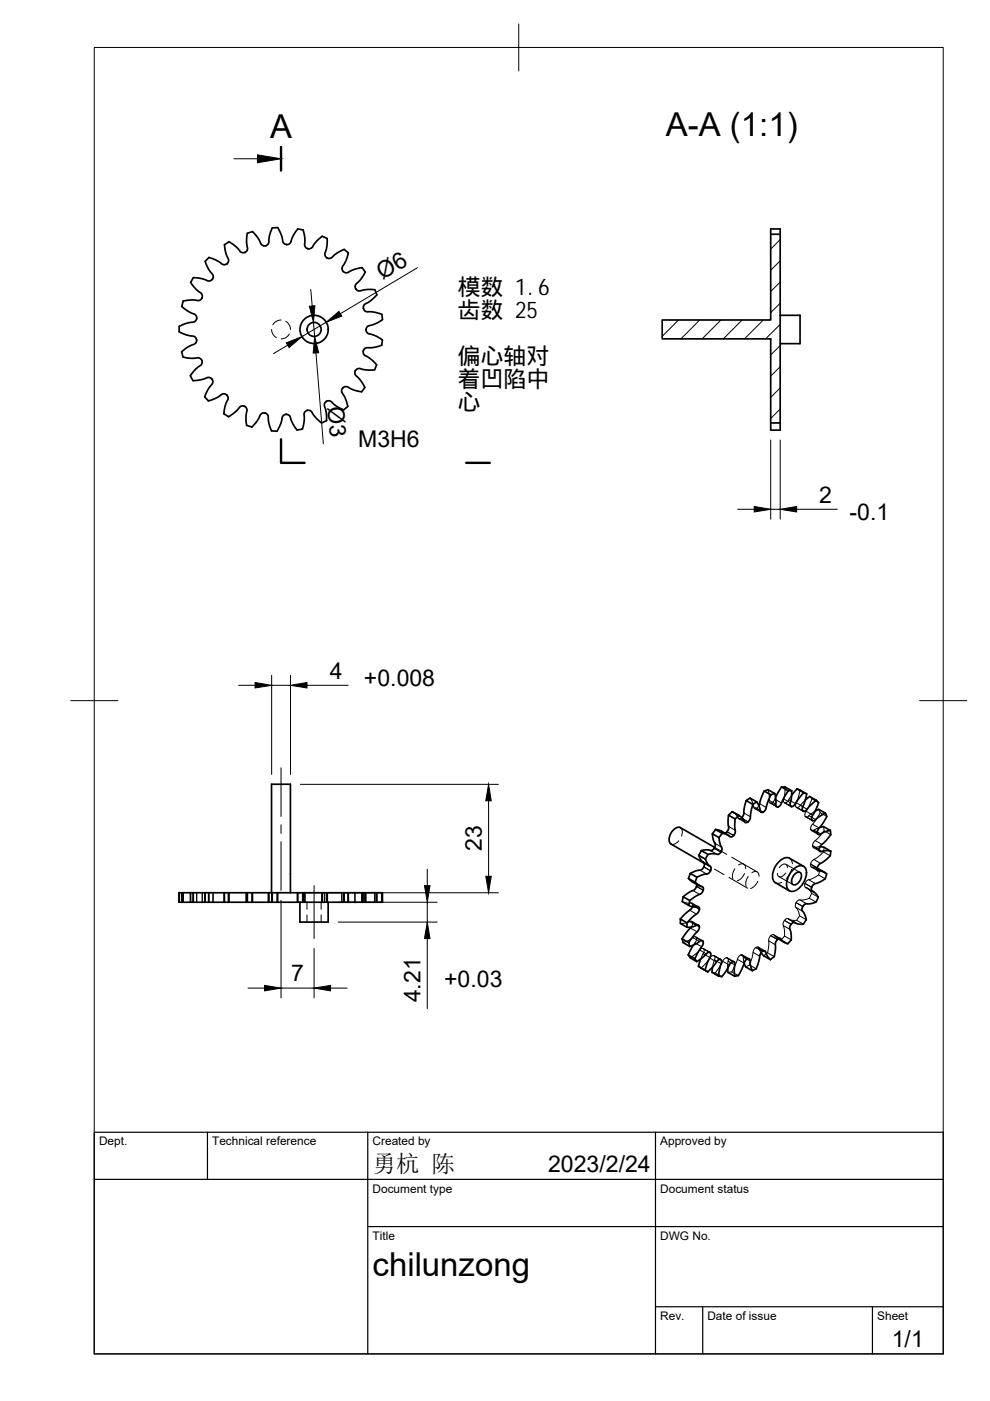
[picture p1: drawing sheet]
<svg xmlns="http://www.w3.org/2000/svg" width="210mm" height="297mm" viewBox="0 0 210 297" stroke-linecap="round" stroke-linejoin="round" font-family="sans-serif">
<!-- layer: Visible -->
<g fill="none" stroke="#000" stroke-width=".36">
<path d="M40.4 59.9l1 1.3 1.3 1 .2 .5-.1 .4M44.3 54.6l1.2 .4 1.8 1.1h.4l.4-.2M44.3 54.6l-.2 .2a.98 .98 0 0 0-.2 1.6l1.3 2-.2 .8M45 59.2l-.4 .3-.4 .1-1.4-.5-.9-.2a.92 .92 0 0 0-1.3 .7l-.2 .3M45.1 59.2h-.1M47.6 51.9l.3 1.8 .6 1.4-.1 .4-.3 .4M48.2 55.9h-.1M52 53.5h.1M53.5 49.1l1.2 1.4 .7 1.3 .4 .3h.5M53.5 49.1l-.2 .1a.96 .96 0 0 0-1 1.3l.2 2.3-.2 .4-.5 .4-.8-.2-.8-1-.8-.6a.91 .91 0 0 0-1.6-.1l-.2 .2M57.7 48.3l-.6 1.8-.1 1.4-.3 .4-.4 .2M57.7 48.3h.3a.97 .97 0 0 1 1.4 .9l.6 2.2 .4 .3 .4 .1"/>
<path d="M60.8 51.9h.1M64.3 48.8l.3 1.8v1.4l.4 .6 .7 .2 .4-.2 .6-1 .9-.9a.93 .93 0 0 1 1.5-.2l.3 .1v1l-.5 2.4 .4 .6M64.3 48.8l-.3-.1a.98 .98 0 0 0-1.5 .7l-.9 2.1-.8 .3M65.2 52.7h.1M69.3 54.7h.1M72.8 57.5v.1M73 52.9l-1.6 .8-1.2 1-.5 .1-.4-.1M73 52.9l.2 .2a.98 .98 0 0 1 .4 1.5l-1.1 2.1v.5l.3 .3M76.8 56.7l-1.7 .4-1.5 .7h-.5l-.3-.2M76.8 56.7l.1 .3a1 1 0 0 1 0 1.6l-1.5 1.7-.1 .4 .1 .5M163.4 49.7v-1.2h2v1.2M38 70.3l1.5 .7 1.6 .3 .5 .4 .1 .4-.3 .7-1.5 .8-1.4 1"/>
<path d="M38 69.2v1.1M38.5 74.6l.1 .3a.98 .98 0 0 0 1.2 1l2.2-.1 .6 .3 .2 .3 .1 .4-.2 .5-1.1 .9-.7 .7a.92 .92 0 0 0-.1 1.5l.1 .3h.4l1.2-.2 1.6-.5 .7 .2 .3 .6-.1 .6-.7 .8-.5 1.1a.92 .92 0 0 0 .2 1.5l.2 .2M38.8 63.8v.3a.95 .95 0 0 0 .5 1.5l2.1 1.1 .2 .3 .1 .5M41.7 67.5l-.5 .7-1.7 .4-1.5 .6M41.7 72v.1M41.7 67.5h.1M42.8 76.4h.1M42.8 63.2l-.3 .3-.3 .2-1.7-.1-1.7 .2M42.9 63.1v.1M75.4 61.2h.1M75.4 61.2l.7 .5 1.8-.3h1.6M77.1 65.4h.1"/>
<path d="M77.1 65.4l.1 .4 .5 .3 2.3 .2a.95 .95 0 0 1 1.1 1.2v.3l-.9 .6-2.2 .8-.3 .3-.1 .4M77.6 69.9l.1 .5 .3 .3 1.7 .5 1.4 .9M77.6 69.9h.1M79.4 78.4h-1.9l-1.3-.3-.7 .3-.2 .3v.6l1.6 2a.95 .95 0 0 1 0 1.5l-.2 .3M79.5 61.4l.4 1.1M79.9 77.3l-.5 1.1M79.9 62.5l-1.1 1.1-1.6 1-.1 .8M81.1 72.1v.2a.99 .99 0 0 1-1.2 1.2l-2.3 .3-.4 .2-.2 .5v.4l.3 .4 1.3 .8 1.2 1.2M140.4 67.8h23v-18.1h2v40h-2v-17.9h-23zM165.4 66.9h4.2v6h-4.2M44.2 85l1.3-.5 1.7-1h.5l.4 .3 .3 .8-.6 1.2-.3 1.9M45 80.4h.1"/>
<path d="M48.1 83.7h.1M51.8 86.1l-.4-.1-.5 .3-.9 1-.8 .5a.9 .9 0 0 1-1.5 .1l-.2-.2M51.9 86.1h.1M51.9 86.2l.3 .2 .2 .5-.2 1.3 .1 2M52.3 90.2l.3 .1a.98 .98 0 0 0 1.5-.5l1.2-2 .5-.2h.5l.5 .5 .2 1.4 .6 1.9M56.1 87.5h.1M60.6 87.8l-.7 .5-.7 2.3a.92 .92 0 0 1-1.3 .8h-.3M60.7 87.8l.7 .4 .7 1.7 .9 1.3M60.7 87.8h.1M65.1 87l-.5 .3-.1 .4-.1 2.4a.94 .94 0 0 1-1.1 1l-.3 .1M65.1 87h.4l.5 .2 .7 1.1 1.5 1.4M65.1 87h.1"/>
<path d="M69.2 85.1l-.4 .5v.4l.4 1.5v1.7M69.2 85.1l.3-.1h.5l1.4 1.2 1.4 .7M69.2 85.1h.1M69.2 89.2l-1 .5M72.7 82.2h.1M76.7 83.1l-1.5-.4-1.7-.7-.7 .2-.3 .4-.1 .4 1.1 2.2a.94 .94 0 0 1-.4 1.5l-.2 .2M163.4 89.7v1.5h2v-1.5M144.3 175.5l7.2 4.2M144.3 175.5a2.07 2.07 0 0 0-2.3 1.7 1.43 1.43 0 0 0 .3 1.7l7 4.1M151 176.8l.2 1.3 .5 .9-.3 .8M151 176.8l1.5 .8M151.4 179.9l-.6 .4-.8-.1-1.3 .1 1.4 .9 1.1-.2 1.1 .2 .5-.5"/>
<path d="M151.5 179.8l-.1 .1M151.7 175.9l-.6 .9M152.5 177.6l.2 1.4 .4 .8-.3 .9M153.1 176.7l-.6 .9M153.1 176.7l1 .2 .8 .5 .6-.2M153.1 176.7l-1.4-.8 1.1 .2 1.6 .9M154.1 176.3l-.4 .3M154.2 176.3h.1M155.2 172.1h.1M155.2 172.1l1.5 .8M155.3 172.1l-.8 .7M155.9 173.6l-.1 1.5 .1 1.3-.3 .7"/>
<path d="M155.9 173.6l-1.4-.8-.1 1.8 .1 .9-.4 .8M155.9 173.6l.8-.7 .7 .5 .6 1h.3l.3-.1M158.2 169.7l1.4 .8-.4 1.6-.1 1.3-.5 .9M158.2 169.7l-.4 1.6-.1 1.4-.4 .6M158.2 169.7l.8-.5 1.4 .8M158.6 174.2h.1M160.4 170l-.8 .5M161.8 172.2h.1M162 167.7l-.6 1.5-.5 1.6M162 167.7l1.4 .8M162.1 167.7l.8-.3 1.4 .8M163.4 168.5l-.7 1.8-.3 1.2-.6 .7h-.4l-.2-.1-.3-1.3-.5-.8"/>
<path d="M164.2 168.2l-.8 .3M165.7 166.9l1.4 .8-1.6 3-.5 .4h-.3l-.2-.3v-1.3l-.2-1.3M165.7 166.9l-1.3 2.1M165.7 166.9h.8l1.4 .8M167.8 171h.1M167.9 167.7l-.1 1.2-.3 1.5v.4l.3 .2M167.9 167.7h-.8M169 167.3l-1.1 1.3M169 167.3l1.4 .8M169 167.3l2 1-.3 1.5-.6 1.5v.4l.2 .3M170.3 171.9v.1M170.4 168.1l-2 2.7-.6 .2"/>
<path d="M170.4 168.1l.6 .2M170.7 169.6l1-.7 1.4 .8M172.1 173.9h.1M172.8 172l.8-.4 1.4 .8M173.1 169.7l-1.1 .8-1.1 1.3-.4 .2h-.2M173.1 169.7l.5 .5M173.6 170.2l-.7 1.7-.8 1.3v.7M173.8 175.4l.8-.1 1.4 .8M173.8 179.5l.9 .1 1.4 .9M175 172.4l-1.4 .8-.9 .8h-.4l-.2-.1M175 172.4a1.21 1.21 0 0 1-.2 1.6l-1.4 1.9-.1 .8M176 176.1l-1.3 .3-1 .6-.3-.1-.1-.3"/>
<path d="M176.1 176.1l.1 .8M176.1 177l-.9 1.2-1.2 1.1-.3 .8M38 189.3h43.1v2h-43.1zM38 189.3v2M38.5 189.3v2M38.8 189.3v2M40.4 189.3v2M41 189.3v2M43.5 189.3v2M44.3 189.3v2M47.6 189.3v2M48.6 189.3v2"/>
<path d="M52.3 189.3v2M52.4 189.3v2M53.5 189.3v2M57 189.3v2M57.6 189.3v-23h4v23M57.7 189.3v2M58.9 189.3v2M63.1 189.3v2M63.6 191.3v4.2h6v-4.2M64.3 189.3v2M64.6 189.3v2M68.3 189.3v2"/>
<path d="M69.4 189.3v2M73 189.3v2M73.9 189.3v2M76.8 189.3v2M77.4 189.3v2M79.5 189.3v2M79.9 189.3v2M80.9 189.3v2M144.3 195.8l1.4 .8M144.3 194.8v1M144.6 199l.2 .8 1.4 .9 1.3-.5 1.1-.8h.3l.2 .2M144.8 190.1l1.5 .9"/>
<path d="M144.9 190.1l-.3 1.1 2 1h1.4l.3 .2v.4M145.7 195.6v1M146 199.8l.2 .8M146.3 190.9l-.2 1.1M146.4 185.2l-.4 1M146.8 192.2l-.2 .5-1.4 1.2-.9 .9 1.4 .9 .8-1 1.4-1.1 .4-.8M147.7 187.9l-.5 .8-1.3 .6-1.1 .8M147.7 187.5v.4M147.8 186l-.4 1M148.1 181.3l1.5 .9 .5 1 .6 .7-.1 .7M148.1 181.3l.4 .8 .5 .7 1.6 .9M148.2 187.8l-1.7-1-.5-.5 1.4 .8 .8 .7 .8 .3 .1 .6"/>
<path d="M148.3 196.5l-.1-.3-.4-.1-.9 .4-1.2 .1M148.3 196.5l-.2 .8-1.1 1.2-1 1.4-1.4-.8 1-1.5 1-1M148.3 196.5h.1M148.3 192.8h.1M148.7 180.3l-.5 1M149.1 199.6h.1M149.1 199.6l-.1 .7-.8 1.3-.9 1.7M149.1 188.8l-.4 .6-1.1 .6-1.3 1M149.1 188.7h.1M149.2 182.9l.2 .2-.2 .7M149.2 183.8l-.5 .7-1.3 .2-1 .5 1.4 .8M150.1 181.1l-.5 1"/>
<path d="M150.6 184.6l-.6 .7-.8 .1-1.4 .6M150.7 184.6h-.1M152.9 180.6l-.1 .1M164.8 199.2l-.4 .8-.1 1.9a1.57 1.57 0 0 1-.9 1.5M164.8 199.2h.1M165 199.1l1.3 .7M168 184.6a2.29 2.29 0 0 1 2.4-.9 2.54 2.54 0 0 1 .1 3.1 3.4 3.4 0 0 1-2.7 2.2 1.47 1.47 0 0 1-1-2.1 5 5 0 0 1 1.2-2.3zM168.4 195.6l.3 .1M168.5 185.3a.77 .77 0 0 1 1.4 0 1.95 1.95 0 0 1-1.6 2.3 1.29 1.29 0 0 1 0-2zM170.2 192.2l-.1 .8 .5 .8 .3 1.2M170.2 192.2h.1M170.3 195.9h-1.2l-.7-.3-.5 .2-.5 .9 .4 1.8a1.16 1.16 0 0 1-1 1.5l-.7-.4-.7-.6-.6 .2"/>
<path d="M170.4 183.7l-3-1.7a2.29 2.29 0 0 0-2.6 1.1 3.6 3.6 0 0 0-.7 3.8l3.3 2M171 195l-.7 .9M172.1 188.1v.8l.9 .6a1.07 1.07 0 0 1 .4 1.1 1.07 1.07 0 0 1-.8 .8l-.9 .2h-.9l-.6 .6M172.1 188.8l.4 .3M172.1 188.1h.1M173.3 184l.1 .6 1.1 .2 .8 .5M173.3 184.1l1.6 .9M173.3 184h.1M173.7 180.1l.1 .4 .2 .1 1-.3 1.1 .2M173.7 180.1h.1M175.3 185.3l-.1 .2a1.69 1.69 0 0 1-1.1 1.4l-1.5 .5-.5 .7M176.1 180.4a1.99 1.99 0 0 1-.9 1.8l-1.4 1-.5 .8"/>
<path d="M145.9 202.4l.4 .6M146.3 203.1l1.4 .8M147 200.4l-1.1 2.1 1.4 .8M147.3 203.3l.4 .6M148.6 203.3l-.5 1.6M149.5 205.7l.6 .3M150.6 202h.1M150.6 202h-.5l-1.2 1.1-1.2 .8M150.6 202l.1 .3-.1 .5-.6 1.3-.5 1.6-1.4-.8M152.4 206.9l.7 .2M152.8 203.4l-.6 .2-1 1.3-1.1 1.2-2-1.2M152.8 203.4h.1"/>
<path d="M152.8 203.4l.2 .6-.5 1.6-.1 1.4-1.4-.9 .1-1.1M154.3 205.3l.1 .9 1.4 .8M155.5 203.9l-.8 .5-.6 1.3-1 1.4M155.5 203.9l.3 .3-.1 1.3 .1 1.5M155.5 203.9h.1M156.6 206.8l-.8 .2M158.5 203.3l-.7 .7-.3 1.1-1 1.7M158.5 203.3h.1M158.5 203.3h.3l.2 .2 .1 1.2 .4 1.1-1.4-.8-.3-.8M161.4 202l.5 .7 1.4 .8M161.7 201.7l-.5 .7-.5 2.1a1.37 1.37 0 0 1-1.2 1.3M161.7 201.7h.6l.4 1 .6 .8"/>
<path d="M161.7 201.7h.1"/>
<circle cx="66.6" cy="69.8" r="3"/>
<circle cx="66.6" cy="69.8" r="1.49"/>
</g>
<!-- layer: Hidden -->
<g fill="none" stroke="#000" stroke-width=".21">
<path d="M57.6 69.9l.2 .9 .8 .8M59.6 67.8l-1 .3-.8 .8M60.6 68.1l.4 .4a1.83 1.83 0 0 1 .6 1.4M61.3 70.8l-.6 .7-1.1 .3M143.9 178.3l-1 .7h-.6M144.3 175.5l.2 .3 .2 .5-.2 1M151.5 179.7l2.6 1.5M153 176.2l.7 .4M153.4 176.6l1.4 .8M155.3 172.1l.8 .7 .5 .8h.3l.4-.3M156.6 173.6l1.4 .8M159 169.2l.6 1 .3 1.2h.5l.5-.6"/>
<path d="M160 171.4l1.4 .8M162.8 167.4l.4 2.8 .3 .1 .4-.2 .5-1.1M163.3 170.3l1.4 .8M166.3 170.2l1.4 .8M166.4 166.8v1.7l-.3 1.1 .1 .5 .3 .1 .4-.2 1-1.4M168.9 171.2l1.4 .8M169.6 167.5l-.4 1.8-.5 1.3v.5l.2 .1 .5-.1 1.3-1.5M170.8 173.2l1.5 .8M171.7 168.9l.4 .5-.6 1.6-.8 1.4v.6l.2 .2h.3l1.6-1.2M172.1 176.1l1.4 .8M172.1 169.4l1.5 .8M172.5 179.7l1.4 .8"/>
<path d="M173.6 171.6l.3 .7-1 1.7-.9 1.1-.1 .7 .1 .3h.3l1.5-.7M173.9 172.3l1.4 .8M174.6 175.3l.1 .8-1.1 1.4-1 .9-.3 .8v.4l.3 .2 1.2-.3M174.7 179.6l-.1 1-1.2 1.1-1.1 .7-.4 .7v.5l.1 .2 1.3 .3M174.7 176.1l1.4 .9M38 189.3v2M38.5 189.3v2M38.8 189.3v2M40.3 189.3v2M40.9 189.3v2M41.7 189.3v2M42.9 189.3v2"/>
<path d="M43.4 189.3v2M44.2 189.3v2M45.1 189.3v2M45.2 189.3v2M47.5 189.3v2M48.4 189.3v2M52.2 189.3v2M52.3 189.3v2M52.4 189.3v2M52.5 189.3v2M53.4 189.3v2M56.9 189.3v2v-2"/>
<path d="M57 189.3v2M57.6 189.3v2M58.7 189.3v2M63 189.3v2M64.1 189.3v2M64.5 189.3v2M64.6 189.3v2M65.1 191.3v1.5M65.1 194v1.5M68.1 191.3v1.5M68.1 194v1.5M68.2 189.3v2"/>
<path d="M68.8 189.3v2M68.9 189.3v2M69.2 189.3v2M72.4 189.3v2M72.5 189.3v2M72.8 189.3v2M73.7 189.3v2M75.2 189.3v2M75.3 189.3v2M76.7 189.3v2M77 189.3v2M77.3 189.3v2"/>
<path d="M77.6 189.3v2M79.4 189.3v2M79.8 189.3v2M80.9 189.3v2M81.1 189.3v2M144.3 195.8l1.1-.1 1.2-.4 .3 .4-.3 .9M144.6 191.2l1.1 .3 .9-.1 .3 .3-.1 .5M144.8 199.8l2.6-1.2 .3 .2v.5l-.7 1.1M146.7 195.3l1.4 .9M146.7 191.5l1.4 .8M146.8 187l.8 .2 .1 .3M147.5 198.6l1.4 .8"/>
<path d="M147.6 187.2l1.3 .8M149.1 182.8l.1 .1M149.2 182.9h.1M149.2 182.9l1.4 .8M149.3 183l1.1 .6M151.5 184.3l2 1.1M154.6 186l3.9 2.3M155.1 181.7l5.4 3.2M158.6 185.8a2.39 2.39 0 0 0-.4 2.1M159.4 185a.88 .88 0 0 1 1-.2 .88 .88 0 0 1 .5 1M160.7 186.8l-.6 .9-.9 .7M164.1 198.2l1.4 .8"/>
<path d="M164.9 199l.1 .1M165.1 185.9l3 1.7M165.6 199.3l1.4 .8M165.7 187.1l-.7 .2-.6-.2M166.3 198.5l1.5 .8M166.6 185.1a1.03 1.03 0 0 1-1.6 .6l-.2-.5M166.6 183.2l3 1.8M166.9 183.9a.73 .73 0 0 0-.5-.7 .73 .73 0 0 0-.9 .4l-.3 .4M167.1 194.8l1.4 .8M167.3 194.9l1.1 .7M167.4 182l.4 .4 .2 .7M167.9 184.3l-.4 .9-.8 1.2"/>
<path d="M168.9 195.1l1.4 .8M169.5 194.2l1.4 .8M170.8 188.1l1.4 .9M171.1 188.3l1 .5M171.6 190.4l1.4 .8M172 183.8l1.4 .8M172.1 189.4l1.4 .8M173.5 184.2l.4 .3M173.5 185.5l1.5 .8M173.9 184.5l-.4 1-1.2 .7-1 .4-.6 .7v.8l.7 .4 .7 .9-.5 1-1.2 .4h-1l-.7 .7-.1 .6 .6 .9 .3 1.1-.6 1h-1.1l-.8-.4-.6 .4-.4 .8 .3 1.2v1.4l-.7 .8-.9-.4-.7-.8-.6 .3-.4 .7v1.3l-.3 1.6-.8 .7M173.9 184.5l1.4 .8M174.6 180.6l1.4 .8"/>
<path d="M146.3 203.1l1.1-.8 1.2-1.1 .4-.1 .3 .2v.5l-.7 1.5M149.1 201.1l1.4 .8M151.1 205l.5-1.8v-.4l-.3-.2-.6 .2-.8 1.2-1.3 1.3M151.4 202.6l1.4 .9M151.6 206.3l1.5 .8M154.2 203.1l1.5 .8M154.3 205.3l.1-1.8-.1-.4h-.3l-.5 .3-1.8 2.8-.7-.1M155.1 206l1.4 .8M157.4 202.5l1.4 .8M157.8 204.2l-.2-1.6-.3-.2-.4 .1-.5 .6-.5 1.6-.8 1.3-.7 .2M158.9 204.6l1.4 .8M160.8 200.8l1.4 .8"/>
<path d="M161.4 202l-.6-1.2h-.2l-.5 .2-.4 .6-.2 1.4-.6 1.6-.8 .4M162.7 202l1.4 .8"/>
</g>
<!-- layer: Visible Narrow -->
<g fill="none" stroke="#000" stroke-width=".21">
<path d="M151.4 179.8l1.4 .9M151.6 178.8l1.4 .8M154.5 175.2l1.4 .8M155.6 177.1l-1.5-.8 1.4 .9M157.6 173.7l1 .6M157.7 172.4l1.4 .8M161 170.4l1.5 .8M161.2 171.8l.6 .4M164.5 170.8l.4 .3M164.5 169.6l1.2 .7M164.5 170.9l.4 .2M167.6 170.9l.2 .1"/>
<path d="M167.7 169.8l1 .6M170.2 171.1l.9 .5M172.1 173.3l.8 .5M173.3 176.4l.7 .4M146.2 193l1.5 .8M146.4 196.8l1.4 .8M146.9 188.8l1.4 .8M147.4 192.3l.9 .5-.9-.5M147.7 187.9l1.4 .9M147.7 196.2l.6 .3M148.4 184.5l1.4 .8M148.7 199.4l.4 .2"/>
<path d="M149.2 183.8l1.4 .8-1.4-.8M150.6 180.3l1.4 .8M165.3 199l.3 .1M168.5 195.6h.1M172.1 188.9l.2 .1M173.3 184.5l.4 .2M173.7 180.2l.5 .3M147.6 200.1l1.2 .6M149.6 202.5l.9 .5M150.5 201.9l.1 .1M152 203.8l.9 .5M155 204.1l.8 .5"/>
<path d="M158.3 203.4l.7 .4M161.8 201.6l.6 .3"/>
</g>
<!-- layer: Hidden Narrow -->
<g fill="none" stroke="#000" stroke-width=".21">
<path d="M153.3 176.5l1.4 .8M156.4 173.4l1.5 .8M157.6 173.7l-.4-.3 .4 .3M159.8 171l1.4 .8M160.4 171.4l.8 .5M160.4 171.4l.8 .4M163.1 169.7l1.4 .8M163.5 170.3l1 .6M163.5 170.3l1 .5M164.3 169.4l.2 .2M166.2 169.4l1.4 .8M166.4 170.2l1.2 .7"/>
<path d="M167.2 169.6l.5 .2M168.8 170.2l1.4 .8M168.8 171.2l1.5 .8M169.7 170.8l.5 .3M170.9 172l1.4 .8M171.5 173l.6 .3M171.9 175.9l1.4 .8M171.9 175.8l1.4 .9M172.1 173.9l-1.4-.8 1.4 .8M172.3 179.3l1.4 .8-1.4-.8M172.3 174.7l1.4 .9M172.6 176l.7 .4"/>
<path d="M172.8 179.7l.9 .5M172.8 178.2l1.5 .8M146.2 195.4l1.4 .8M146.4 191.4l1.4 .8M146.9 195.7l.8 .5M146.9 198.8l1.4 .8M147.4 199.9l.2 .2M147.4 187.2l1.4 .8M147.4 192.3l-.5-.3 .5 .3M147.6 198.8l1.1 .6-1-.6M149.2 182.9l1.4 .8M155.8 184.2a2.49 2.49 0 0 0-.4 2.1"/>
<path d="M156.6 183.4a.89 .89 0 0 1 1-.2 .89 .89 0 0 1 .5 .9M157.9 185.2l-.9 1.2-.7 .3M163 199.5l1.4 .8M163.4 198.4l1.4 .8M164.2 198.3l1.1 .7M166.1 196.2l1.4 .8M167.2 194.8l1.3 .8M167.7 196l-1.4-.8 1.4 .8M168.8 192.4l1.4 .8M168.8 191.4l1.4 .8-1.4-.8M169.6 190.8l1.4 .8M170.7 187.3l1.4 .8"/>
<path d="M170.9 188.2l1.2 .7M171.5 186.5l1.4 .8M171.9 183.2l1.4 .8-1.4-.8M172.3 183.9l1 .6M172.6 182.2l1.4 .9M148.4 201.4l1.4 .9M149.1 202.2l.5 .3M149.2 201.2l1.3 .7M150.5 203.1l1.4 .8M151.5 203.5l.5 .3M152.8 203.4l-1.4-.8 1.4 .8M153.2 203.8l1.4 .8"/>
<path d="M154.1 203.1l1.4 .8-1.4-.8M154.4 203.8l.6 .3M156.4 203.4l1.4 .8M157.1 202.5l1.4 .8M157.6 203l.7 .4M159.7 201.9l1.4 .8M160.3 200.9l1.4 .8-1.4-.8M161 201.1l.8 .5"/>
</g>
<!-- layer: BORDER -->
<path d="M20 10.1h180v276.9h-180zM110 5.1v10M15 148.6h10M195 148.6h10" fill="none" stroke="#000" stroke-width=".21"/>
<!-- layer: TITLEBLOCK -->
<path d="M20 240.1h180v46.9h-180zM20 250h180M44 240.1v9.9M78 240.1v46.9M139 240.1v46.9M78 260.1h122M139 277.1h61M149 277.1v9.9M185 277.1v9.9" fill="none" stroke="#000" stroke-width=".25"/>
<!-- layer: Hatching -->
<g fill="none" stroke="#000" stroke-width=".21">
<path d="M165.4 50.8l-2 2M165.4 55.3l-2 2M165.4 59.8l-2 2M143.9 67.8l-3.5 3.5M148.4 67.8l-4 4M152.9 67.8l-4 4M157.4 67.8l-4 4M161.8 67.8l-4 4M165.4 64.3l-2 2M165.4 68.8l-3.1 3M165.4 73.3l-2 2M165.4 77.8l-2 1.9"/>
<path d="M165.4 82.2l-2 2.1M165.4 86.7l-2 2"/>
</g>
<!-- layer: Section Lines -->
<path d="M59.6 31.2v5M59.6 93.1v5h5M98.8 98.1h5" fill="none" stroke="#000" stroke-width=".51"/>
<path d="M49.6 33.7h5" fill="none" stroke="#000" stroke-width=".21"/>
<path d="M54.6 32.8l5 .9-5 .8z" fill="#000" stroke="#000" stroke-width=".21"/>
<!-- layer: FD_Dimensions -->
<g fill="none" stroke="#000" stroke-width=".21">
<path d="M88.5 56.8l-16.3 9.7M61 73.2l-3 1.8M65.9 61.4l.3 3.5M66.5 68.4l.2 2.9M67 74.8l1.6 19.3M69.2 68.3l-5.2 3.1M163.4 93.3v16.8M165.4 93.3v16.8M156.4 108h3.5M163.4 108h2M168.9 108h8.6M50.6 145.3h3.5"/>
<path d="M57.6 143.2v21M57.6 145.3h4M61.6 143.2v21M65.1 145.3h8.7M63.7 166.3h42M103.6 169.8v16M59.6 190.9v20.7M62.9 189.3h42.8M71.7 191.3h21M71.7 195.5h21M90.6 184.3v3.5M90.6 191.3v4.2"/>
<path d="M90.6 199v14.9M52.6 209.5h3.5M59.6 209.5h7M66.6 201.1v10.5M70.1 209.5h3.5"/>
</g>
<g fill="#000" stroke="#000" stroke-width=".21">
<path d="M60.7 72.7l3.3-1.3-2.7 2.3zM65.6 64.9l1.2-.1-.3 3.6zM66.7 71.3l.9 3.5-1.2 .1zM69.2 68.3l2.7-2.3 .6 1zM159.9 107.4l3.5 .6-3.5 .5zM165.4 108l3.5-.6v1.1zM54.1 144.7l3.5 .6-3.5 .6zM61.6 145.3l3.5-.6v1.2zM103.6 166.3l.6 3.5h-1.2zM90 187.8h1.2l-.6 3.5zM90.6 195.5l.6 3.5h-1.2zM103 185.8h1.2l-.6 3.5z"/>
<path d="M56.1 208.9l3.5 .6-3.5 .6zM66.6 209.5l3.5-.6v1.2z"/>
</g>
<!-- layer: Smart Centers -->
<path d="M59.6 162.8v10.3M59.6 174.9v1.8M59.6 178.5v10.3M66.6 187.8v11.2" fill="none" stroke="#000" stroke-width=".21"/>
<g font-size="7">
<text x="57.3" y="29.2">A</text>
<text x="141.2" y="28.8">A-A (1:1)</text>
<text x="79" y="270.6">chilunzong</text>
</g>
<text font-size="5" x="79" y="248.5">勇杭 陈</text>
<g font-size="4.9">
<text x="81.1" y="59.4" transform="rotate(-31 81.1 59.4)">Ø6</text>
<text x="97" y="62.6">模数 1.6</text>
<text x="97" y="67.5">齿数 25</text>
<text x="97" y="77.2">偏心轴对</text>
<text x="97" y="82.1">着凹陷中</text>
<text x="69.5" y="86.3" transform="rotate(85 69.5 86.3)">Ø3</text>
<text x="97" y="87">心</text>
<text x="75.9" y="94.9">M3H6</text>
<text x="173.7" y="106.6">2</text>
<text x="180.1" y="110.3">-0.1</text>
<text x="69.9" y="143.9">4</text>
<text x="77.2" y="145.4">+0.008</text>
<text x="102.1" y="180.5" transform="rotate(-90 102.1 180.5)">23</text>
<text x="61.7" y="208.1">7</text>
<text x="94.2" y="209.2">+0.03</text>
<text x="89.2" y="212.5" transform="rotate(-90 89.2 212.5)">4.21</text>
<text x="116.2" y="248.5">2023/2/24</text>
<text x="189.1" y="285.7">1/1</text>
</g>
<g font-size="2.5">
<text x="21" y="242.9">Dept.</text>
<text x="45" y="242.9">Technical reference</text>
<text x="79" y="242.9">Created by</text>
<text x="140" y="242.9">Approved by</text>
<text x="79" y="252.8">Document type</text>
<text x="140" y="252.8">Document status</text>
<text x="79" y="262.9">Title</text>
<text x="140" y="262.9">DWG No.</text>
<text x="140" y="279.9">Rev.</text>
<text x="150" y="279.9">Date of issue</text>
<text x="186" y="279.9">Sheet</text>
</g>
</svg>
